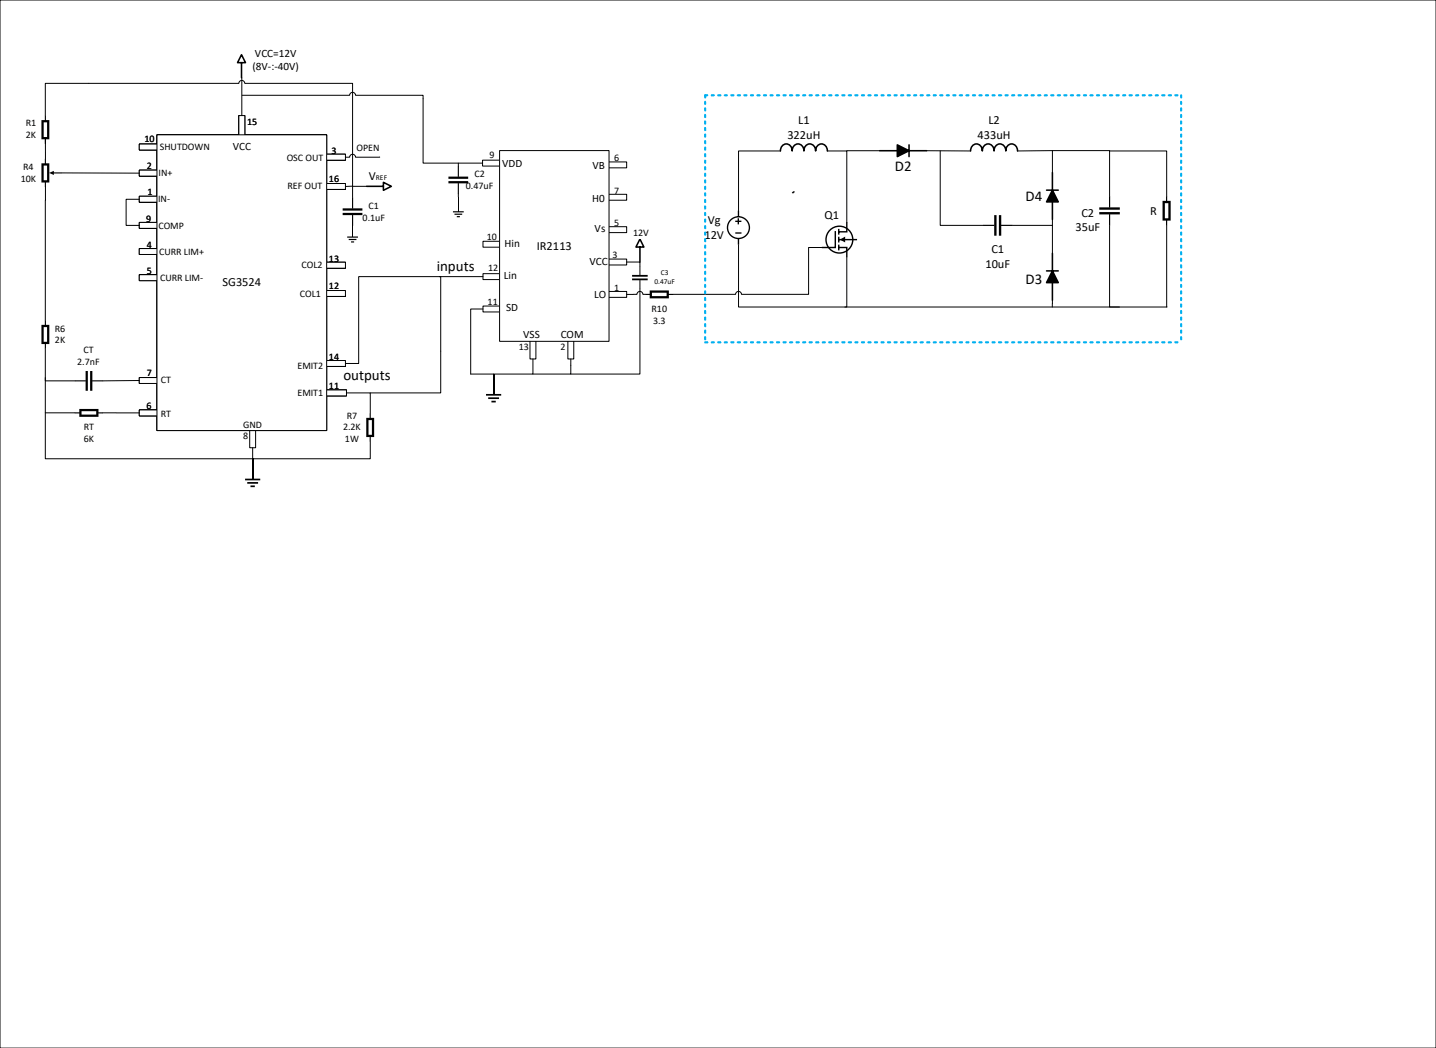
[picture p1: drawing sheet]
<svg xmlns="http://www.w3.org/2000/svg" width="407mm" height="297mm" viewBox="0 0 407 297" stroke-linecap="round" stroke-linejoin="round" font-family="sans-serif">
<path d="M0 0h407.3v297h-407.3z" fill="none" stroke="#000" stroke-width=".28"/>
<path d="M70.8 117.1h1.7v9.8h-1.7z" fill-rule="evenodd" fill="#fff"/>
<path d="M70.8 117.1h1.7v9.8h-1.7z" fill="none" stroke="#000" stroke-width=".28"/>
<path d="M136.9 45.4h9.7v1.7h-9.7z" fill-rule="evenodd" fill="#fff"/>
<path d="M136.9 45.4h9.7v1.7h-9.7z" fill="none" stroke="#000" stroke-width=".28"/>
<path d="M137 68.4h9.7v1.6h-9.7z" fill-rule="evenodd" fill="#fff"/>
<path d="M137 68.4h9.7v1.6h-9.7z" fill="none" stroke="#000" stroke-width=".28"/>
<path d="M137 77.5h9.7v1.7h-9.7z" fill-rule="evenodd" fill="#fff"/>
<path d="M137 77.5h9.7v1.7h-9.7z" fill="none" stroke="#000" stroke-width=".28"/>
<path d="M137 86.7h9.7v1.7h-9.7z" fill-rule="evenodd" fill="#fff"/>
<path d="M137 86.7h9.7v1.7h-9.7z" fill="none" stroke="#000" stroke-width=".28"/>
<path d="M168 45.9h9.7v1.7h-9.7z" fill-rule="evenodd" fill="#fff"/>
<path d="M168 45.9h9.7v1.7h-9.7z" fill="none" stroke="#000" stroke-width=".28"/>
<path d="M168 55.1h9.7v1.6h-9.7z" fill-rule="evenodd" fill="#fff"/>
<path d="M168 55.1h9.7v1.6h-9.7z" fill="none" stroke="#000" stroke-width=".28"/>
<path d="M168 64.2h9.7v1.7h-9.7z" fill-rule="evenodd" fill="#fff"/>
<path d="M168 64.2h9.7v1.7h-9.7z" fill="none" stroke="#000" stroke-width=".28"/>
<path d="M168 73.4h9.7v1.7h-9.7z" fill-rule="evenodd" fill="#fff"/>
<path d="M168 73.4h9.7v1.7h-9.7z" fill="none" stroke="#000" stroke-width=".28"/>
<path d="M168 82.6h9.7v1.7h-9.7z" fill-rule="evenodd" fill="#fff"/>
<path d="M168 82.6h9.7v1.7h-9.7z" fill="none" stroke="#000" stroke-width=".28"/>
<path d="M150.3 92h1.7v9.7h-1.7z" fill-rule="evenodd" fill="#fff"/>
<path d="M150.3 92h1.7v9.7h-1.7z" fill="none" stroke="#000" stroke-width=".28"/>
<path d="M161.1 92h1.6v9.7h-1.6z" fill-rule="evenodd" fill="#fff"/>
<path d="M161.1 92h1.6v9.7h-1.6z" fill="none" stroke="#000" stroke-width=".28"/>
<path d="M141.7 42.7h31v54h-31z" fill-rule="evenodd" fill="#fff"/>
<path d="M141.7 42.7h31v54h-31z" fill="none" stroke="#000" stroke-width=".28"/>
<path d="M39.5 40.8h9.8v1.7h-9.8z" fill-rule="evenodd" fill="#fff"/>
<path d="M39.5 40.8h9.8v1.7h-9.8z" fill="none" stroke="#000" stroke-width=".28"/>
<path d="M67.7 32.7h1.7v9.8h-1.7z" fill-rule="evenodd" fill="#fff"/>
<path d="M67.7 32.7h1.7v9.8h-1.7z" fill="none" stroke="#000" stroke-width=".28"/>
<path d="M88.5 110.5h9.8v1.7h-9.8z" fill-rule="evenodd" fill="#fff"/>
<path d="M88.5 110.5h9.8v1.7h-9.8z" fill="none" stroke="#000" stroke-width=".28"/>
<path d="M88.2 102.2h9.8v1.6h-9.8z" fill-rule="evenodd" fill="#fff"/>
<path d="M88.2 102.2h9.8v1.6h-9.8z" fill="none" stroke="#000" stroke-width=".28"/>
<path d="M88.2 82.3h9.8v1.7h-9.8z" fill-rule="evenodd" fill="#fff"/>
<path d="M88.2 82.3h9.8v1.7h-9.8z" fill="none" stroke="#000" stroke-width=".28"/>
<path d="M88.2 74.3h9.8v1.7h-9.8z" fill-rule="evenodd" fill="#fff"/>
<path d="M88.2 74.3h9.8v1.7h-9.8z" fill="none" stroke="#000" stroke-width=".28"/>
<path d="M88.2 52h9.8v1.7h-9.8z" fill-rule="evenodd" fill="#fff"/>
<path d="M88.2 52h9.8v1.7h-9.8z" fill="none" stroke="#000" stroke-width=".28"/>
<path d="M88.2 43.7h9.8v1.7h-9.8z" fill-rule="evenodd" fill="#fff"/>
<path d="M88.2 43.7h9.8v1.7h-9.8z" fill="none" stroke="#000" stroke-width=".28"/>
<path d="M39.5 107h9.8v1.7h-9.8z" fill-rule="evenodd" fill="#fff"/>
<path d="M39.5 107h9.8v1.7h-9.8z" fill="none" stroke="#000" stroke-width=".28"/>
<path d="M39.5 116.2h9.8v1.6h-9.8z" fill-rule="evenodd" fill="#fff"/>
<path d="M39.5 116.2h9.8v1.6h-9.8z" fill="none" stroke="#000" stroke-width=".28"/>
<path d="M39.5 77.8h9.8v1.7h-9.8z" fill-rule="evenodd" fill="#fff"/>
<path d="M39.5 77.8h9.8v1.7h-9.8z" fill="none" stroke="#000" stroke-width=".28"/>
<path d="M39.5 70.4h9.8v1.7h-9.8z" fill-rule="evenodd" fill="#fff"/>
<path d="M39.5 70.4h9.8v1.7h-9.8z" fill="none" stroke="#000" stroke-width=".28"/>
<path d="M39.5 63h9.8v1.7h-9.8z" fill-rule="evenodd" fill="#fff"/>
<path d="M39.5 63h9.8v1.7h-9.8z" fill="none" stroke="#000" stroke-width=".28"/>
<path d="M39.5 55.6h9.8v1.7h-9.8z" fill-rule="evenodd" fill="#fff"/>
<path d="M39.5 55.6h9.8v1.7h-9.8z" fill="none" stroke="#000" stroke-width=".28"/>
<path d="M39.5 48.2h9.8v1.7h-9.8z" fill-rule="evenodd" fill="#fff"/>
<path d="M39.5 48.2h9.8v1.7h-9.8z" fill="none" stroke="#000" stroke-width=".28"/>
<path d="M44.5 38.2h48.1v83.8h-48.1z" fill-rule="evenodd" fill="#fff"/>
<path d="M44.5 38.2h48.1v83.8h-48.1z" fill="none" stroke="#000" stroke-width=".28"/>
<path d="M39.5 40.8h9.8v1.7h-9.8z" fill-rule="evenodd" fill="#fff"/>
<path d="M39.5 40.8h9.8v1.7h-9.8z" fill="none" stroke="#000" stroke-width=".28"/>
<path d="M67.7 32.7h1.7v9.8h-1.7z" fill-rule="evenodd" fill="#fff"/>
<path d="M67.7 32.7h1.7v9.8h-1.7z" fill="none" stroke="#000" stroke-width=".28"/>
<path d="M88.5 110.5h9.8v1.7h-9.8z" fill-rule="evenodd" fill="#fff"/>
<path d="M88.5 110.5h9.8v1.7h-9.8z" fill="none" stroke="#000" stroke-width=".28"/>
<path d="M88.2 102.2h9.8v1.6h-9.8z" fill-rule="evenodd" fill="#fff"/>
<path d="M88.2 102.2h9.8v1.6h-9.8z" fill="none" stroke="#000" stroke-width=".28"/>
<path d="M88.2 82.3h9.8v1.7h-9.8z" fill-rule="evenodd" fill="#fff"/>
<path d="M88.2 82.3h9.8v1.7h-9.8z" fill="none" stroke="#000" stroke-width=".28"/>
<path d="M88.2 74.3h9.8v1.7h-9.8z" fill-rule="evenodd" fill="#fff"/>
<path d="M88.2 74.3h9.8v1.7h-9.8z" fill="none" stroke="#000" stroke-width=".28"/>
<path d="M88.2 52h9.8v1.7h-9.8z" fill-rule="evenodd" fill="#fff"/>
<path d="M88.2 52h9.8v1.7h-9.8z" fill="none" stroke="#000" stroke-width=".28"/>
<path d="M88.2 43.7h9.8v1.7h-9.8z" fill-rule="evenodd" fill="#fff"/>
<path d="M88.2 43.7h9.8v1.7h-9.8z" fill="none" stroke="#000" stroke-width=".28"/>
<path d="M39.5 107h9.8v1.7h-9.8z" fill-rule="evenodd" fill="#fff"/>
<path d="M39.5 107h9.8v1.7h-9.8z" fill="none" stroke="#000" stroke-width=".28"/>
<path d="M39.5 116.2h9.8v1.6h-9.8z" fill-rule="evenodd" fill="#fff"/>
<path d="M39.5 116.2h9.8v1.6h-9.8z" fill="none" stroke="#000" stroke-width=".28"/>
<path d="M39.5 77.8h9.8v1.7h-9.8z" fill-rule="evenodd" fill="#fff"/>
<path d="M39.5 77.8h9.8v1.7h-9.8z" fill="none" stroke="#000" stroke-width=".28"/>
<path d="M39.5 70.4h9.8v1.7h-9.8z" fill-rule="evenodd" fill="#fff"/>
<path d="M39.5 70.4h9.8v1.7h-9.8z" fill="none" stroke="#000" stroke-width=".28"/>
<path d="M39.5 63h9.8v1.7h-9.8z" fill-rule="evenodd" fill="#fff"/>
<path d="M39.5 63h9.8v1.7h-9.8z" fill="none" stroke="#000" stroke-width=".28"/>
<path d="M39.5 55.6h9.8v1.7h-9.8z" fill-rule="evenodd" fill="#fff"/>
<path d="M39.5 55.6h9.8v1.7h-9.8z" fill="none" stroke="#000" stroke-width=".28"/>
<path d="M39.5 48.2h9.8v1.7h-9.8z" fill-rule="evenodd" fill="#fff"/>
<path d="M39.5 48.2h9.8v1.7h-9.8z" fill="none" stroke="#000" stroke-width=".28"/>
<path d="M44.5 38.2h48.1v83.8h-48.1z" fill-rule="evenodd" fill="#fff"/>
<path d="M44.5 38.2h48.1v83.8h-48.1z" fill="none" stroke="#000" stroke-width=".28"/>
<path d="M39.5 40.8h9.8v1.7h-9.8z" fill-rule="evenodd" fill="#fff"/>
<path d="M39.5 40.8h9.8v1.7h-9.8z" fill="none" stroke="#000" stroke-width=".28"/>
<path d="M67.7 32.7h1.7v9.8h-1.7z" fill-rule="evenodd" fill="#fff"/>
<path d="M67.7 32.7h1.7v9.8h-1.7z" fill="none" stroke="#000" stroke-width=".28"/>
<path d="M88.5 110.5h9.8v1.7h-9.8z" fill-rule="evenodd" fill="#fff"/>
<path d="M88.5 110.5h9.8v1.7h-9.8z" fill="none" stroke="#000" stroke-width=".28"/>
<path d="M88.2 102.2h9.8v1.6h-9.8z" fill-rule="evenodd" fill="#fff"/>
<path d="M88.2 102.2h9.8v1.6h-9.8z" fill="none" stroke="#000" stroke-width=".28"/>
<path d="M88.2 82.3h9.8v1.7h-9.8z" fill-rule="evenodd" fill="#fff"/>
<path d="M88.2 82.3h9.8v1.7h-9.8z" fill="none" stroke="#000" stroke-width=".28"/>
<path d="M88.2 74.3h9.8v1.7h-9.8z" fill-rule="evenodd" fill="#fff"/>
<path d="M88.2 74.3h9.8v1.7h-9.8z" fill="none" stroke="#000" stroke-width=".28"/>
<path d="M88.2 52h9.8v1.7h-9.8z" fill-rule="evenodd" fill="#fff"/>
<path d="M88.2 52h9.8v1.7h-9.8z" fill="none" stroke="#000" stroke-width=".28"/>
<path d="M88.2 43.7h9.8v1.7h-9.8z" fill-rule="evenodd" fill="#fff"/>
<path d="M88.2 43.7h9.8v1.7h-9.8z" fill="none" stroke="#000" stroke-width=".28"/>
<path d="M39.5 107h9.8v1.7h-9.8z" fill-rule="evenodd" fill="#fff"/>
<path d="M39.5 107h9.8v1.7h-9.8z" fill="none" stroke="#000" stroke-width=".28"/>
<path d="M39.5 116.2h9.8v1.6h-9.8z" fill-rule="evenodd" fill="#fff"/>
<path d="M39.5 116.2h9.8v1.6h-9.8z" fill="none" stroke="#000" stroke-width=".28"/>
<path d="M39.5 77.8h9.8v1.7h-9.8z" fill-rule="evenodd" fill="#fff"/>
<path d="M39.5 77.8h9.8v1.7h-9.8z" fill="none" stroke="#000" stroke-width=".28"/>
<path d="M39.5 70.4h9.8v1.7h-9.8z" fill-rule="evenodd" fill="#fff"/>
<path d="M39.5 70.4h9.8v1.7h-9.8z" fill="none" stroke="#000" stroke-width=".28"/>
<path d="M39.5 63h9.8v1.7h-9.8z" fill-rule="evenodd" fill="#fff"/>
<path d="M39.5 63h9.8v1.7h-9.8z" fill="none" stroke="#000" stroke-width=".28"/>
<path d="M39.5 55.6h9.8v1.7h-9.8z" fill-rule="evenodd" fill="#fff"/>
<path d="M39.5 55.6h9.8v1.7h-9.8z" fill="none" stroke="#000" stroke-width=".28"/>
<path d="M39.5 48.2h9.8v1.7h-9.8z" fill-rule="evenodd" fill="#fff"/>
<path d="M39.5 48.2h9.8v1.7h-9.8z" fill="none" stroke="#000" stroke-width=".28"/>
<path d="M44.5 38.2h48.1v83.8h-48.1z" fill-rule="evenodd" fill="#fff"/>
<g fill="none" stroke="#000" stroke-width=".28">
<path d="M12.9 39.5v5.5M44.5 38.2h48.1v83.8h-48.1zM68.5 22l.1 10.7M12.9 53v37.8M17.4 49l22.1 .1M39.5 56.5h-3.7v7.4h3.7M107.7 44.5h-6.9a.83 .83 0 0 0-.8-.8 .83 .83 0 0 0-.8 .8h-1.2M100 63v4M177.7 74.3h3.8v3.7M181.5 79.4v26.6h-19.6M12.9 98.8v31.2h58.8v-3.1M12.9 107v.9h8.3"/>
<path d="M21.2 117h-8.3M29.2 117h10.3M39.5 107.8l-10.3 .1M151.2 101.7v4.3h-11.2M161.9 101.7v4.3h-10.7M105 125.1v4.9h-33.3"/>
</g>
<g fill="#000">
<path d="M13.9 49l1.4-.6v1.2z"/>
<path d="M11.8 34h2.2v5.5h-.6v-.7h-1v-4.1h1v4.8h-1.6z" fill-rule="evenodd"/>
<path d="M11.8 46.3h.6v.6h1v4.2h-1v-4.8h1.6v5.4h-2.2z" fill-rule="evenodd"/>
<path d="M97.2 60.3v.7h5.6v-.7zM97.2 59v.7h5.6v-.7z" fill-rule="evenodd"/>
<path d="M179.3 78.9v.5h4.4v-.5zM179.3 77.9v.5h4.4v-.5z" fill-rule="evenodd"/>
<path d="M11.8 92.1h2.2v5.4h-.6v-.6h-1v-4.2h1v4.8h-1.6z" fill-rule="evenodd"/>
<path d="M22.5 115.9h5.4v2.2h-5.4v-.6h.6v-1h4.2v1h-4.8z" fill-rule="evenodd"/>
<path d="M25.6 105.1v5.6h.6v-5.6zM24.3 105.1v5.6h.6v-5.6z" fill-rule="evenodd"/>
<path d="M103.9 118.4h.6v.6h1v4.2h-1v-4.8h1.6v5.4h-2.2z" fill-rule="evenodd"/>
</g>
<g fill="none" stroke="#000" stroke-width=".32">
<path d="M12.9 32.7v1.6M12.9 39.2v1.6M12.9 45v1.6M12.9 51.4v1.6M15.1 49h2.3M100 56v3.1M100 60.9v3.1M12.9 90.8v1.6M12.9 97.2v1.6M21.2 117h1.6M21.2 107.9h3.2M26.1 107.9h3.1"/>
<path d="M27.6 117h1.6M105 117.1v1.6M71.7 130v5.7M105 123.5v1.6"/>
</g>
<path d="M69.5 135.9h4.3M70.1 136.8h3.1M71 137.8h1.3" fill="none" stroke="#000" stroke-width=".48"/>
<path d="M98.5 67.2h3M98.9 67.9h2.2M99.6 68.6h.8" fill="none" stroke="#000" stroke-width=".34"/>
<path d="M181.5 67.8l1.1 2.2h-2.2z" fill="#fff"/>
<path d="M181.5 67.8l1.1 2.2h-2.2zM181.5 70v4.3" fill="none" stroke="#000" stroke-width=".44"/>
<path d="M179.6 64.3h4.4v3.4h-4.4z" fill-rule="evenodd" fill="#fff"/>
<path d="M184.3 82.3h5.4v2.2h-5.4v-.6h.6v-1h4.2v1h-4.8z" fill-rule="evenodd" fill="#000"/>
<path d="M183 83.4h1.6M189.4 83.4h1.6M140 106v5.7" fill="none" stroke="#000" stroke-width=".32"/>
<path d="M137 87.6h-3.5v18.4h6.5M183 83.4h-.7a.83 .83 0 0 0-.8-.8 .83 .83 0 0 0-.8 .8h-3" fill="none" stroke="#000" stroke-width=".28"/>
<path d="M137.8 111.9h4.4M138.5 112.8h3M139.4 113.8h1.2" fill="none" stroke="#000" stroke-width=".48"/>
<path d="M108.7 51.7l2.3 1.1-2.3 1.1z" fill="#fff"/>
<path d="M104 52.8h4.7M108.7 51.7l2.3 1.1-2.3 1.1z" fill="none" stroke="#000" stroke-width=".44"/>
<path d="M68.5 15.5l1.1 2.3h-2.2z" fill="#fff"/>
<g fill="none" stroke="#000" stroke-width=".44">
<path d="M68.5 15.5l1.1 2.3h-2.2zM68.5 17.8v4.2M221.4 42.8a1.69 1.69 0 0 1 1.6-2 1.69 1.69 0 0 1 1.7 2 1.69 1.69 0 0 1 1.6-2 1.69 1.69 0 0 1 1.7 2 1.69 1.69 0 0 1 1.7-2 1.69 1.69 0 0 1 1.6 2 1.69 1.69 0 0 1 1.7-2 1.69 1.69 0 0 1 1.7 2M249.5 42.7h13.3M254.5 41l3.3 1.7-3.3 1.7zM257.8 41v3.4M275.3 42.8a1.69 1.69 0 0 1 1.7-2 1.69 1.69 0 0 1 1.6 2 1.69 1.69 0 0 1 1.7-2 1.69 1.69 0 0 1 1.6 2 1.69 1.69 0 0 1 1.7-2 1.69 1.69 0 0 1 1.7 2 1.69 1.69 0 0 1 1.6-2 1.69 1.69 0 0 1 1.7 2M296.8 53.9h3.4M298.5 53.9l1.7 3.3h-3.4zM298.5 48.9v13.3M296.8 76.8h3.4M298.5 76.8l1.7 3.3h-3.4z"/>
<path d="M298.5 71.8v13.3"/>
</g>
<g fill="none" stroke="#000" stroke-width=".28">
<path d="M12.9 32.7v-9.1h54.9a.83 .83 0 0 1 .8-.8 .83 .83 0 0 1 .8 .8h30.6v32.4M68.7 27h30.5a.83 .83 0 0 1 .8-.8 .83 .83 0 0 1 .8 .8h19.2v19.2h16.9M104 52.8h-6M130 46.2v.8M130 55v4.9M221.4 42.8h-11.9v16.9M234.7 42.8h5.5v20.1M249.5 42.7l-9.3 .1M262.8 42.7l12.5 .1M266.7 42.7v21.2h12.1M298.5 42.7h16.2v12.9M298.5 42.7l-9.9 .1"/>
<path d="M298.5 42.7v6.2M314.7 42.8h16.2v12.8M124.6 78.4h.4v32.9h-20M137 78.4h-35.3v24.6h-3.7M233.1 70.1h-3.8v13.3h-19a.83 .83 0 0 0-.8-.8 .83 .83 0 0 0-.9 .8h-17.6M240.2 72.9v14.1h-.6M287.2 63.9h11.3M298.5 62.2v9.6M314.7 63.9v23.1h2.8M330.9 63.8l.1 23.2h-121.5v-17.7M298.5 85.1v1.9M98.3 111.3h6.7v5.8"/>
</g>
<g fill="#000">
<path d="M254.5 41l3.3 1.7-3.3 1.7zM298.5 53.9l1.7 3.3h-3.4zM238.2 67.9l1.5-.8v1.6zM298.5 76.8l1.7 3.3h-3.4z"/>
<path d="M127.2 51.3v.7h5.6v-.7zM127.2 50v.7h5.6v-.7z" fill-rule="evenodd"/>
<path d="M329.7 56.9h.7v.7h1v4.3h-1v-5h1.6v5.6h-2.3z" fill-rule="evenodd"/>
<path d="M208.6 65.8h1.7v.4h-1.7zM208.5 62.5h.7v-.7h.4v.7h.7v.4h-.7v.7h-.4v-.7h-.7z" fill-rule="evenodd"/>
<path d="M283.3 61v5.8h.7v-5.8zM282 61v5.8h.6v-5.8z" fill-rule="evenodd"/>
<path d="M311.8 60.1v.7h5.8v-.7zM311.8 58.8v.6h5.8v-.6z" fill-rule="evenodd"/>
</g>
<path d="M130 47v3.1M130 51.9v3.1" fill="none" stroke="#000" stroke-width=".32"/>
<path d="M128.5 60h3M128.9 60.7h2.2M129.6 61.4h.8" fill="none" stroke="#000" stroke-width=".34"/>
<g fill="none" stroke="#000" stroke-width=".38">
<path d="M209.4 59.7v1.7M209.4 67.6v1.7"/>
<circle cx="209.4" cy="64.5" r="3.1"/>
</g>
<path d="M314.7 55.6v3.2M330.9 55.6v1.6M278.8 63.9h3.3M283.9 63.9h3.3M314.7 60.7v3.2M330.9 62.2v1.6" fill="none" stroke="#000" stroke-width=".33"/>
<g fill="#000">
<circle cx="224.8" cy="54.6" r=".18"/>
<circle cx="225" cy="54.4" r=".18"/>
</g>
<g fill="none" stroke="#000" stroke-width=".4">
<path d="M236.9 65.5v4.6h-3.8M237.9 70.1h2.3v2.8M237.9 67.9h5.2M237.9 64.9v1.6M237.9 67.1v1.6M237.9 69.3v1.7M240.2 62.9v2.8h-2.3"/>
<circle cx="238.1" cy="67.9" r="3.8"/>
</g>
<path d="M200 27h135M200 27v70M335 27v70M200 97h135" fill="none" stroke="#00b0f0" stroke-width=".62" stroke-dasharray=".6 1.2"/>
<g font-size="4.2">
<text x="253.8" y="48.5">D2</text>
<text x="290.9" y="57">D4</text>
<text x="123.9" y="76.9">inputs</text>
<text x="290.9" y="80.4">D3</text>
<text x="97.4" y="107.7">outputs</text>
</g>
<g font-size="3.5">
<text x="226.4" y="35.1">L1</text>
<text x="280.3" y="35.1">L2</text>
<text x="223.3" y="39.4">322uH</text>
<text x="277.3" y="39.4">433uH</text>
<text x="104.6" y="51.1">V</text>
<text x="200.8" y="63.5">Vg</text>
<text x="233.9" y="62">Q1</text>
<text x="305" y="65.6">35uF</text>
<text x="306.7" y="61.4">C2</text>
<text x="326.2" y="60.8">R</text>
<text x="152.3" y="70.8">IR2113</text>
<text x="199.8" y="67.7">12V</text>
<text x="281.2" y="71.6">C1</text>
<text x="279.5" y="75.8">10uF</text>
<text x="63.1" y="81.2">SG3524</text>
</g>
<g font-size="3.2">
<text x="72.3" y="16.1">VCC=12V</text>
<text x="71.6" y="19.9">(8V-:-40V)</text>
<text x="66" y="42.6">VCC</text>
<text x="142.4" y="47.4">VDD</text>
<text x="168" y="47.9">VB</text>
<text x="168" y="57.2">H0</text>
<text x="168.7" y="65.9">Vs</text>
<text x="143.1" y="69.9">Hin</text>
<text x="167.2" y="75.2">VCC</text>
<text x="142.9" y="79">Lin</text>
<text x="143.6" y="88.2">SD</text>
<text x="168.5" y="84.5">LO</text>
<text x="148.4" y="95.7">VSS</text>
<text x="159" y="95.7">COM</text>
</g>
<g font-size="2.8">
<text x="7.3" y="35.7">R1</text>
<text x="70.1" y="35.3">15</text>
<text x="7.3" y="39.1">2K</text>
<text x="40.9" y="40.4">10</text>
<text x="41.6" y="47.9">2</text>
<text x="45.3" y="42.5">SHUTDOWN</text>
<text x="81.3" y="45.5">OSC OUT</text>
<text x="94" y="43.5">3</text>
<text x="101.1" y="42.9">OPEN</text>
<text x="138.8" y="44.8">9</text>
<text x="174.2" y="45.6">6</text>
<text x="5.9" y="51.5">10K</text>
<text x="6.6" y="48.2">R4</text>
<text x="45" y="49.9">IN+</text>
<text x="81.6" y="53.6">REF OUT</text>
<text x="93.3" y="51.6">16</text>
<text x="132.1" y="53.5">0.47uF</text>
<text x="134.6" y="50.1">C2</text>
<text x="41.8" y="55.3">1</text>
<text x="44.8" y="57.3">IN-</text>
<text x="104.5" y="59.1">C1</text>
<text x="174.2" y="54.8">7</text>
<text x="41.5" y="62.8">9</text>
<text x="44.9" y="64.8">COMP</text>
<text x="102.8" y="62.5">0.1uF</text>
<text x="174.2" y="64.1">5</text>
<text x="41.7" y="70.1">4</text>
<text x="138.1" y="68.1">10</text>
<text x="179.6" y="66.9">12V</text>
<text x="41.7" y="77.6">5</text>
<text x="45.1" y="72.2">CURR LIM+</text>
<text x="85.5" y="76">COL2</text>
<text x="93.3" y="74.3">13</text>
<text x="138.4" y="76.8">12</text>
<text x="173.8" y="73.1">3</text>
<text x="45.4" y="79.6">CURR LIM-</text>
<text x="93.3" y="81.8">12</text>
<text x="174.2" y="82.3">1</text>
<text x="85" y="84.2">COL1</text>
<text x="138.3" y="86.4">11</text>
<text x="184.8" y="88.3">R10</text>
<text x="15.5" y="93.9">R6</text>
<text x="185.2" y="91.7">3.3</text>
<text x="15.6" y="97.3">2K</text>
<text x="23.6" y="99.9">CT</text>
<text x="147.1" y="99.3">13</text>
<text x="159" y="99.2">2</text>
<text x="21.9" y="103.3">2.7nF</text>
<text x="41.7" y="106.7">7</text>
<text x="84.4" y="104.6">EMIT2</text>
<text x="93.3" y="102">14</text>
<text x="45.6" y="108.6">CT</text>
<text x="84.4" y="112.1">EMIT1</text>
<text x="93.3" y="110.3">11</text>
<text x="41.6" y="115.8">6</text>
<text x="45.6" y="118.1">RT</text>
<text x="98.3" y="118.6">R7</text>
<text x="23.8" y="121.9">RT</text>
<text x="23.8" y="125.3">6K</text>
<text x="68.9" y="124.4">8</text>
<text x="69" y="121.2">GND</text>
<text x="97.3" y="122">2.2K</text>
<text x="97.8" y="125.4">1W</text>
</g>
<g font-size="2.1">
<text x="106.6" y="51.1">REF</text>
<text x="185.6" y="80.5">0.47uF</text>
<text x="187.4" y="78">C3</text>
</g>
</svg>
